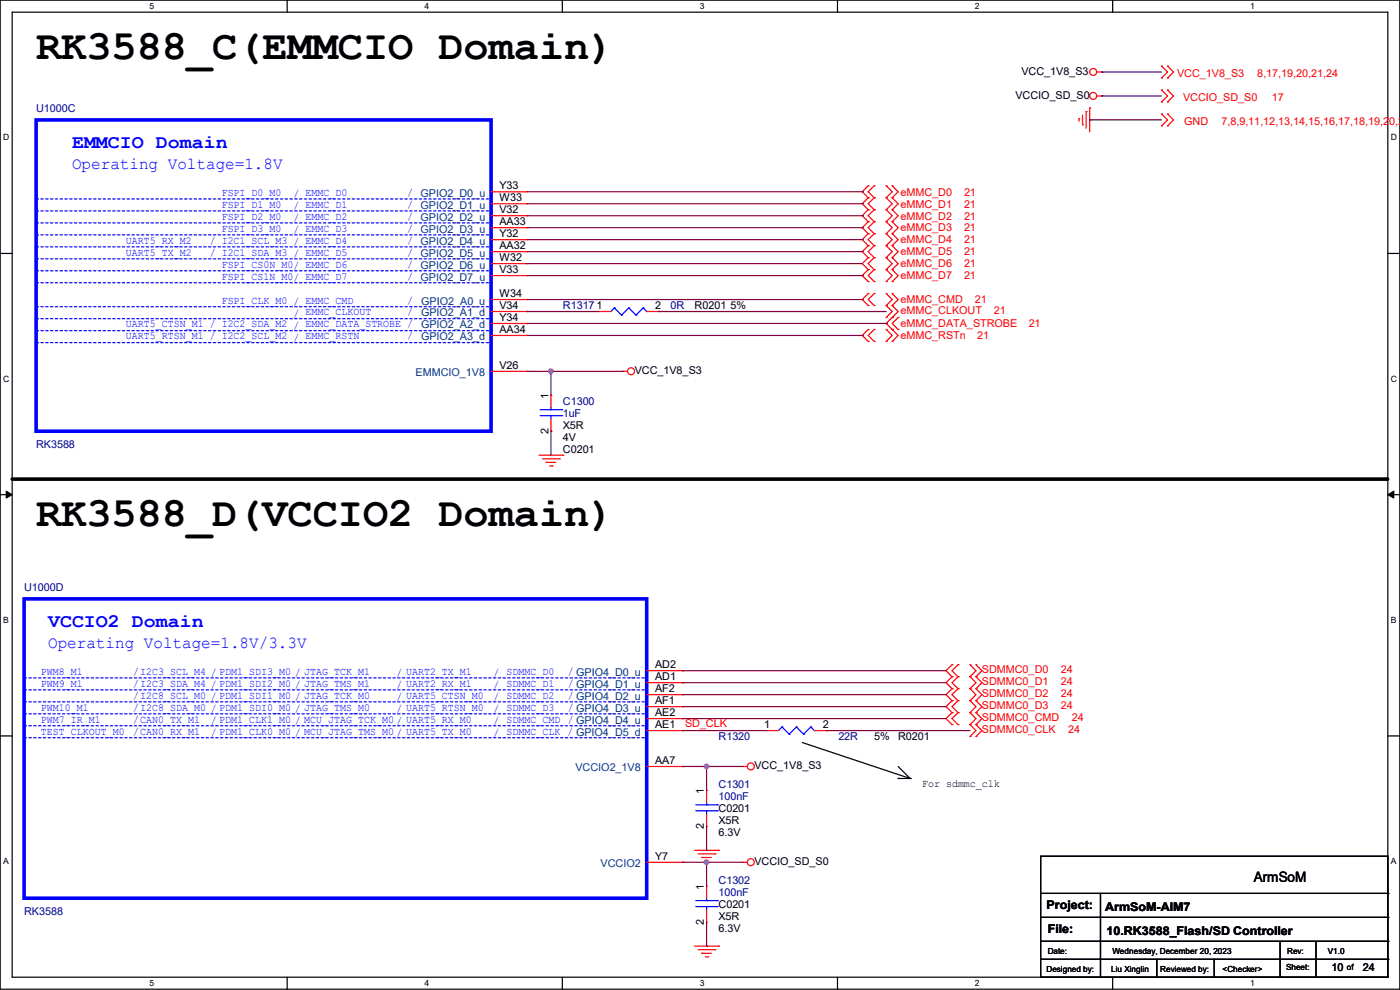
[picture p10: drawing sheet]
<svg xmlns="http://www.w3.org/2000/svg" width="297mm" height="210mm" viewBox="0 0 297 210" stroke-linecap="round" stroke-linejoin="round" font-family="sans-serif">
<path d="M0 0h297v209.8h-297zM2.6 2.6h291.8v204.7h-291.8z" fill="none" stroke="#000" stroke-width=".25"/>
<g fill="#fff">
<path d="M31.7 .3h1v2h-1z"/>
<path d="M31.7 207.6h1v1.9h-1z"/>
</g>
<path d="M60.9 0v2.6M60.9 207.3v2.5" fill="none" stroke="#000" stroke-width=".25"/>
<g fill="#fff">
<path d="M90.1 .3h1v2h-1z"/>
<path d="M90.1 207.6h1v1.9h-1z"/>
</g>
<path d="M119.3 0v2.6M119.3 207.3v2.5" fill="none" stroke="#000" stroke-width=".25"/>
<g fill="#fff">
<path d="M148.5 .3h.9v2h-.9z"/>
<path d="M148.5 207.6h.9v1.9h-.9z"/>
</g>
<path d="M177.7 0v2.6M177.7 207.3v2.5" fill="none" stroke="#000" stroke-width=".25"/>
<g fill="#fff">
<path d="M206.8 .3h1v2h-1z"/>
<path d="M206.8 207.6h1v1.9h-1z"/>
</g>
<path d="M236.1 0v2.6M236.1 207.3v2.5" fill="none" stroke="#000" stroke-width=".25"/>
<g fill="#fff">
<path d="M265.2 .3h1v2h-1z"/>
<path d="M265.2 207.6h1v1.9h-1z"/>
<path d="M.7 28.2h1.2v1.9h-1.2z"/>
<path d="M295.1 28.2h1.2v1.9h-1.2z"/>
<path d="M.7 79.3h1.2v2h-1.2z"/>
<path d="M295.1 79.3h1.2v2h-1.2z"/>
</g>
<path d="M0 53.8h2.6M294.4 53.8h2.6" fill="none" stroke="#000" stroke-width=".25"/>
<g fill="#fff">
<path d="M.7 130.5h1.2v2h-1.2z"/>
<path d="M295.1 130.5h1.1v2h-1.1z"/>
</g>
<path d="M0 104.9h2.6M294.4 104.9h2.6" fill="none" stroke="#000" stroke-width=".25"/>
<path d="M1.3 104.2l1.3 .7-1.3 .8zM294.4 104.9l1.3-.7v1.5z" fill="#000" stroke="#000" stroke-width=".21"/>
<g fill="#fff">
<path d="M.7 181.7h1.2v2h-1.2z"/>
<path d="M295.1 181.7h1.1v2h-1.1z"/>
</g>
<g fill="none" stroke="#000" stroke-width=".25">
<path d="M0 156.1h2.6M170.2 157.5l22.9 7.6M294.4 156.1h2.6M190.5 165.1h.1M190.5 162.6l2.6 2.5M190.5 165.1h2.6M193.1 165.1h.1M220.8 181.7h73.6v25.6h-73.6zM220.8 189.5h73.6M220.8 194.6h73.6M220.8 199.7h73.6M233.5 189.5v17.8"/>
<path d="M271.6 199.7v7.6M279.2 199.7v7.6M294.4 189.5h.1M294.4 194.6h.1M294.4 199.7h.1M220.8 203.5h73.6M233.5 207.3h.1M245.4 207.3h.1M245.4 203.5v3.8M257.6 207.3h.1M257.6 203.5v3.8M271.6 207.3h.1"/>
<path d="M279.2 207.3h.1M294.4 203.5h.1"/>
</g>
<path d="M2.6 101.6h291.6" fill="none" stroke="#000" stroke-width=".76"/>
<circle cx="294.2" cy="101.6" r=".38" fill="#000"/>
<g fill="none" stroke="#f00" stroke-width=".25">
<path d="M232.7 15.3h1M233.7 15.3h.1M246.4 16.6h.1M246.4 14h.1M246.4 19.1h.1M246.4 14l1.3 1.3-1.3 1.3M246.4 19.1l1.3 1.3-1.3 1.2M247.7 16.6h.1M247.7 14h.1M247.7 19.1h.1M247.7 14l1.3 1.3-1.3 1.3M247.7 19.1l1.3 1.3-1.3 1.2"/>
<path d="M184.2 39.4h.1M184.2 39.4l-1.3 1.3 1.3 1.3M185.5 39.4h.1M185.5 39.4l-1.3 1.3 1.3 1.3M188 39.4h.1M188 39.4l1.3 1.3-1.3 1.3M189.3 39.4h.1M189.3 39.4l1.2 1.3-1.2 1.3M228.9 25.2h.1M228.9 25.2v.5M229.7 26.5h.1M229.7 24.4v2.1"/>
<path d="M230.4 23.7h.1M230.4 23.7v3.5M231.2 22.9h.1M231.2 22.9v5.1M232.7 20.4h1M233.7 20.4h.1M246.4 21.6h.1M246.4 26.7h.1M246.4 24.2h.1M246.4 24.2l1.3 1.2-1.3 1.3M247.7 21.6h.1M247.7 26.7h.1"/>
<path d="M247.7 24.2h.1M247.7 24.2l1.3 1.2-1.3 1.3M104.2 45.8h7.6M104.2 58.5h7.6M104.2 55.9h7.6M104.2 43.2h7.6M104.2 50.8h7.6M104.2 40.7h7.6M104.2 53.4h7.6M104.2 48.3h7.6M111.8 45.8h.1M111.8 58.5h.1"/>
<path d="M111.8 55.9h.1M111.8 43.2h.1M111.8 50.8h.1M111.8 40.7h.1M111.8 53.4h.1M111.8 48.3h.1M184.2 49.6h.1M184.2 52.1h.1M184.2 54.7h.1M184.2 57.2h.1M184.2 59.7h.1M184.2 42h.1"/>
<path d="M184.2 44.5h.1M184.2 47h.1M184.2 49.6l-1.3 1.2 1.3 1.3M184.2 57.2l-1.3 1.3 1.3 1.2M184.2 42l-1.3 1.2 1.3 1.3M184.2 52.1l-1.3 1.3 1.3 1.3M184.2 44.5l-1.3 1.3 1.3 1.2M184.2 47l-1.3 1.3 1.3 1.3M184.2 54.7l-1.3 1.2 1.3 1.3M185.5 52.1h.1M185.5 49.6h.1M185.5 54.7h.1"/>
<path d="M185.5 59.7h.1M185.5 57.2h.1M185.5 42h.1M185.5 44.5h.1M185.5 47h.1M185.5 49.6l-1.3 1.2 1.3 1.3M185.5 54.7l-1.3 1.2 1.3 1.3M185.5 44.5l-1.3 1.3 1.3 1.2M185.5 52.1l-1.3 1.3 1.3 1.3M185.5 57.2l-1.3 1.3 1.3 1.2M185.5 47l-1.3 1.3 1.3 1.3M185.5 42l-1.3 1.2 1.3 1.3"/>
<path d="M188 52.1h.1M188 49.6h.1M188 54.7h.1M188 59.7h.1M188 57.2h.1M188 42h.1M188 44.5h.1M188 47h.1M188 54.7l1.3 1.2-1.3 1.3M188 44.5l1.3 1.3-1.3 1.2M188 49.6l1.3 1.2-1.3 1.3M188 47l1.3 1.3-1.3 1.3"/>
<path d="M188 52.1l1.3 1.3-1.3 1.3M188 57.2l1.3 1.3-1.3 1.2M188 42l1.3 1.2-1.3 1.3M189.3 52.1h.1M189.3 49.6h.1M189.3 54.7h.1M189.3 59.7h.1M189.3 57.2h.1M189.3 42h.1M189.3 44.5h.1M189.3 47h.1M189.3 42l1.2 1.2-1.2 1.3"/>
<path d="M189.3 49.6l1.2 1.2-1.2 1.3M189.3 44.5l1.2 1.3-1.2 1.2M189.3 52.1l1.2 1.3-1.2 1.3M189.3 57.2l1.2 1.3-1.2 1.2M189.3 47l1.2 1.3-1.2 1.3M189.3 54.7l1.2 1.2-1.2 1.3M104.2 78.8h7.6M104.2 66.1h7.6M104.2 63.5h7.6M104.2 68.6h7.6M104.2 71.2h7.6M111.8 78.8h.1"/>
<path d="M111.8 66.1h.1M111.8 63.5h.1M111.8 68.6h.1M111.8 71.2h.1M127 66.1h.1M127 66.1h2.6M132.1 78.8h.1M132.1 78.8h1M137.2 66.1h2.5M139.7 66.1h.1M184.2 69.9h.1M184.2 72.4h.1"/>
<path d="M184.2 62.3h.1M184.2 64.8h.1M184.2 62.3l-1.3 1.2 1.3 1.3M184.2 69.9l-1.3 1.3 1.3 1.2M185.5 72.4h.1M185.5 69.9h.1M185.5 64.8h.1M185.5 62.3h.1M185.5 62.3l-1.3 1.2 1.3 1.3M185.5 69.9l-1.3 1.3 1.3 1.2M188 67.4h.1M188 64.8h.1"/>
<path d="M188 72.4h.1M188 69.9h.1M188 62.3h.1M188 62.3l1.3 1.2-1.3 1.3M188 64.8l1.3 1.3-1.3 1.3M188 69.9l1.3 1.3-1.3 1.2M189.3 67.4h.1M189.3 64.8h.1M189.3 69.9h.1M189.3 72.4h.1M189.3 62.3h.1M189.3 64.8l1.2 1.3-2.5 2.5 2.5 2.6-1.2 1.2"/>
<path d="M189.3 62.3l1.2 1.2-1.2 1.3M190.5 69.9h.1M190.5 67.4h.1M190.5 67.4l-1.2 1.2 1.2 1.3M114.3 96.6h5.1M115.1 97.3h3.6M115.9 98.1h.1M115.9 98.1h2M116.6 98.8h.5M116.9 83.9h.1M116.9 91.5h.1M116.9 83.9v2.5"/>
<path d="M116.9 88.9v2.6M117.1 98.8h.1M118.7 97.3h.1M119.4 96.6h.1M137.2 155h7.6M137.2 147.4h7.6M137.2 149.9h7.6M137.2 152.4h7.6M137.2 142.3h7.6M137.2 144.8h7.6M144.8 147.4h.1M144.8 149.9h.1"/>
<path d="M144.8 152.4h.1M144.8 155h.1M144.8 142.3h.1M144.8 144.8h.1M162.6 155h.1M162.6 155h2.5M172.8 155h2.5M175.3 155h.1M202 141h.1M202 143.6h.1M202 146.1h.1M202 148.6h.1"/>
<path d="M202 151.2h.1M202 153.7h.1M202 141l-1.3 1.3 1.3 1.3M202 148.6l-1.3 1.3 1.3 1.3M202 143.6l-1.3 1.2 1.3 1.3M202 151.2l-1.3 1.2 1.3 1.3M202 146.1l-1.3 1.3 1.3 1.2M203.2 143.6h.1M203.2 141h.1M203.2 146.1h.1M203.2 148.6h.1M203.2 151.2h.1"/>
<path d="M203.2 153.7h.1M203.2 141l-1.2 1.3 1.2 1.3M203.2 146.1l-1.2 1.3 1.2 1.2M203.2 143.6l-1.2 1.2 1.2 1.3M203.2 148.6l-1.2 1.3 1.2 1.3M203.2 151.2l-1.2 1.2 1.2 1.3M205.8 143.6h.1M205.8 141h.1M205.8 146.1h.1M205.8 148.6h.1M205.8 151.2h.1M205.8 153.7h.1"/>
<path d="M205.8 156.3h.1M205.8 146.1l1.3 1.3-1.3 1.2M205.8 141l1.3 1.3-1.3 1.3M205.8 148.6l1.3 1.3-1.3 1.3M205.8 143.6l1.3 1.2-1.3 1.3M205.8 151.2l1.3 1.2-1.3 1.3M205.8 153.7l1.3 1.3-1.3 1.3M207.1 143.6h.1M207.1 141h.1M207.1 146.1h.1M207.1 148.6h.1M207.1 151.2h.1"/>
<path d="M207.1 153.7h.1M207.1 156.3h.1M207.1 148.6l1.2 1.3-1.2 1.3M207.1 141l1.2 1.3-1.2 1.3M207.1 143.6l1.2 1.2-1.2 1.3M207.1 146.1l1.2 1.3-1.2 1.2M207.1 151.2l1.2 1.2-1.2 1.3M207.1 153.7l1.2 1.3-1.2 1.3M137.2 162.6h7.6M144.8 162.6h.1M149.9 167.7h.1M149.9 175.3h.1"/>
<path d="M149.9 167.7v2.5M149.9 172.8v2.5M157.5 162.6h.1M157.5 162.6h1M137.2 182.9h7.6M144.8 182.9h.1M147.4 180.4h5M148.1 181.1h3.6M148.9 181.9h.1M148.9 181.9h2M149.6 182.7h.6M149.9 188h.1"/>
<path d="M149.9 195.6h.1M149.9 188v2.5M149.9 193.1v2.5M150.2 182.7h.1M151.7 181.1h.1M152.4 180.4h.1M157.5 182.9h.1M157.5 182.9h1M147.4 200.7h5M148.1 201.5h3.6M148.9 202.2h.1M148.9 202.2h2"/>
<path d="M149.6 203h.6M150.2 203h.1M151.7 201.5h.1M152.4 200.7h.1"/>
<circle cx="231.9" cy="15.3" r=".74"/>
<circle cx="231.9" cy="20.3" r=".74"/>
<circle cx="133.9" cy="78.8" r=".74"/>
<circle cx="159.3" cy="162.6" r=".74"/>
<circle cx="159.3" cy="182.9" r=".74"/>
</g>
<path d="M7.7 25.4h96.5v66.1h-96.5zM5.1 127h132.1v63.5h-132.1z" fill="none" stroke="#00f" stroke-width=".76"/>
<g fill="none" stroke="#00f" stroke-width=".25" stroke-dasharray=".5 .5">
<path d="M7.7 60h96.5M7.7 47.3h96.5M7.7 44.7h96.5M7.7 57.4h96.5M7.7 54.9h96.5M7.7 52.4h96.5M7.7 42.2h96.5M7.7 49.8h96.5M104.2 60h.1M104.2 47.3h.1M104.2 44.7h.1M104.2 57.4h.1"/>
<path d="M104.2 54.9h.1M104.2 52.4h.1M104.2 42.2h.1M104.2 49.8h.1M7.7 65.1h96.5M7.7 72.7h96.5M7.7 67.6h96.5M7.7 70.1h96.5M104.2 65.1h.1M104.2 72.7h.1M104.2 67.6h.1M104.2 70.1h.1"/>
<path d="M5.1 151.4h131.8M5.1 154h131.8M5.1 148.9h131.8M5.1 146.3h131.8M5.1 156.5h131.8M5.1 143.8h131.8M136.9 151.4h.1M136.9 154h.1M136.9 148.9h.1M136.9 146.3h.1M136.9 156.5h.1M136.9 143.8h.1"/>
</g>
<g fill="none" stroke="#00f" stroke-width=".25">
<path d="M130.3 65.3h.1M130.3 65.3l-.7 .8M130.3 65.3l1.6 1.5M131.9 66.8h.1M133.4 65.3h.1M133.4 65.3l-1.5 1.5M133.4 65.3l1.5 1.5M134.9 66.8h.1M136.4 65.3h.1M136.4 65.3l-1.5 1.5M136.4 65.3l.8 .8M137.2 66.1h.1"/>
<path d="M114.6 88.2h4.6M114.6 86.9h4.6M116.9 86.9h.1M116.9 88.2h.1M116.9 86.4v.5M116.9 88.2v.7M119.2 88.2h.1M119.2 86.9h.1M165.9 154.2h.1M165.9 154.2l-.8 .8M165.9 154.2l1.5 1.5M167.4 155.7h.1"/>
<path d="M169 154.2h.1M169 154.2l-1.6 1.5M169 154.2l1.5 1.5M170.5 155.7h.1M172 154.2h.1M172 154.2l-1.5 1.5M172 154.2l.8 .8M172.8 155h.1M147.6 172h4.6M147.6 170.7h4.6M149.9 170.7h.1M149.9 172h.1"/>
<path d="M149.9 170.2v.5M149.9 172v.8M152.2 172h.1M152.2 170.7h.1M147.6 192.3h4.6M147.6 191.1h4.6M149.9 191.1h.1M149.9 192.3h.1M149.9 190.5v.6M149.9 192.3v.8M152.2 192.3h.1M152.2 191.1h.1"/>
</g>
<g fill="none" stroke="#800040" stroke-width=".25">
<path d="M233.7 15.3h.1M233.7 15.3h12.7M231.2 25.4h.1M231.2 25.4h15.2M233.7 20.4h.1M233.7 20.4h12.7M111.8 55.9h.1M111.8 40.7h71.1M111.8 43.2h71.1M111.8 45.8h71.1M111.8 48.3h71.1M111.8 50.8h71.1"/>
<path d="M111.8 53.4h71.1M111.8 55.9h71.1M111.8 58.5h71.1M182.9 40.7h.1M182.9 43.2h.1M182.9 45.8h.1M182.9 48.3h.1M182.9 50.8h.1M182.9 53.4h.1M182.9 58.5h.1M111.8 78.8h.1M111.8 66.1h.1"/>
<path d="M111.8 78.8h20.3M111.8 63.5h71.1M111.8 66.1h15.2M111.8 68.6h76.2M111.8 71.2h71.1M116.9 78.8h.1M116.9 78.8v5.1M132.1 78.8h.1M139.7 66.1h.1M139.7 66.1h48.3M182.9 63.5h.1M182.9 71.2h.1"/>
<path d="M188 68.6h.1M116.9 91.5h.1M116.9 91.5v5.1M144.8 152.4h.1M144.8 142.3h.1M144.8 144.8h.1M144.8 147.4h.1M144.8 149.9h.1M144.8 155h.1M144.8 152.4h55.9M144.8 142.3h55.9M144.8 144.8h55.9"/>
<path d="M144.8 147.4h55.9M144.8 149.9h55.9M144.8 155h17.8M175.3 155h.1M175.3 155h30.5M144.8 162.6h.1M144.8 162.6h12.7M149.9 162.6h.1M149.9 162.6v5.1M149.9 175.3v5.1M144.8 182.9h.1M144.8 182.9h12.7"/>
<path d="M149.9 182.9h.1M149.9 180.4h.1M149.9 182.9v5.1M149.9 195.6v5.1M149.9 200.7h.1"/>
</g>
<g fill="#f0f" stroke="#f0f" stroke-width=".25">
<circle cx="149.9" cy="182.9" r=".49"/>
<circle cx="149.9" cy="162.6" r=".49"/>
<circle cx="116.9" cy="78.8" r=".49"/>
</g>
<g font-size="8.9">
<text x="7.7" y="12.5">RK3588_C(EMMCIO Domain)</text>
<text x="7.7" y="111.6">RK3588_D(VCCIO2 Domain)</text>
</g>
<g font-size="4.1" fill="#00f">
<text x="15.3" y="31.4">EMMCIO Domain</text>
<text x="10.2" y="133">VCCIO2 Domain</text>
</g>
<g font-size="3.6" fill="#00f">
<text x="15.3" y="35.9">Operating Voltage=1.8V</text>
<text x="10.2" y="137.5">Operating Voltage=1.8V/3.3V</text>
</g>
<text font-size="3" x="266" y="187.2">ArmSoM</text>
<g font-size="2.5">
<text x="222" y="192.9">Project:</text>
<text x="222.3" y="198">File:</text>
<text x="234.5" y="193.2">ArmSoM-AIM7</text>
<text x="234.7" y="198.2">10.RK3588_Flash/SD Controller</text>
</g>
<g font-size="2.3">
<text x="216.7" y="15.8">VCC_1V8_S3</text>
<text x="215.4" y="20.9">VCCIO_SD_S0</text>
<text x="106" y="40.1">Y33</text>
<text x="106" y="45.2">V32</text>
<text x="106" y="42.7">W33</text>
<text x="106" y="47.8">AA33</text>
<text x="106" y="50.3">Y32</text>
<text x="106" y="52.8">AA32</text>
<text x="106" y="57.9">V33</text>
<text x="106" y="55.4">W32</text>
<text x="106" y="65.5">V34</text>
<text x="106" y="63">W34</text>
<text x="139" y="65.5">2</text>
<text x="147.4" y="65.6">R0201 5%</text>
<text x="106" y="68.1">Y34</text>
<text x="106" y="70.6">AA34</text>
<text x="106" y="78.2">V26</text>
<text x="134.7" y="79.3">VCC_1V8_S3</text>
<text x="116.3" y="84.6" transform="rotate(-90 116.3 84.6)">1</text>
<text x="116.3" y="92" transform="rotate(-90 116.3 92)">2</text>
<text x="119.4" y="91">X5R</text>
<text x="119.4" y="93.6">4V</text>
<text x="119.4" y="96.1">C0201</text>
<text x="139" y="141.7">AD2</text>
<text x="139" y="146.8">AF2</text>
<text x="139" y="149.4">AF1</text>
<text x="139" y="144.3">AD1</text>
<text x="139" y="151.9">AE2</text>
<text x="139" y="154.4">AE1</text>
<text x="162.1" y="154.4">1</text>
<text x="174.5" y="154.4">2</text>
<text x="185.5" y="157.1">5%</text>
<text x="190.5" y="157.1">R0201</text>
<text x="139" y="162.1">AA7</text>
<text x="160.1" y="163.2">VCC_1V8_S3</text>
<text x="195.6" y="167">For sdmmc_clk</text>
<text x="149.4" y="168.4" transform="rotate(-90 149.4 168.4)">1</text>
<text x="152.4" y="172.3">C0201</text>
<text x="149.4" y="175.8" transform="rotate(-90 149.4 175.8)">2</text>
<text x="152.4" y="174.8">X5R</text>
<text x="152.4" y="177.4">6.3V</text>
<text x="139" y="182.4">Y7</text>
<text x="160.1" y="183.5">VCCIO_SD_S0</text>
<text x="149.4" y="188.8" transform="rotate(-90 149.4 188.8)">1</text>
<text x="149.4" y="196.1" transform="rotate(-90 149.4 196.1)">2</text>
<text x="152.4" y="192.6">C0201</text>
<text x="152.4" y="195.2">X5R</text>
<text x="152.4" y="197.7">6.3V</text>
<text x="282.5" y="206.1">10</text>
<text x="289.1" y="206.1">24</text>
</g>
<g font-size="2.3" fill="#f00">
<text x="249.7" y="16.3">VCC_1V8_S3</text>
<text x="266.7" y="16.3">8,17,19,20,21,24</text>
<text x="251" y="21.4">VCCIO_SD_S0</text>
<text x="269.8" y="21.4">17</text>
<text x="251.3" y="26.5">GND</text>
<text x="259.1" y="26.5">7,8,9,11,12,13,14,15,16,17,18,19,20,21</text>
<text x="191.1" y="41.5">eMMC_D0</text>
<text x="204.5" y="41.5">21</text>
<text x="191.1" y="44">eMMC_D1</text>
<text x="191.1" y="46.6">eMMC_D2</text>
<text x="204.5" y="44">21</text>
<text x="204.5" y="46.6">21</text>
<text x="191.1" y="51.6">eMMC_D4</text>
<text x="191.1" y="49.1">eMMC_D3</text>
<text x="204.5" y="51.6">21</text>
<text x="204.5" y="49.1">21</text>
<text x="191.1" y="54.2">eMMC_D5</text>
<text x="191.1" y="59.3">eMMC_D7</text>
<text x="191.1" y="56.7">eMMC_D6</text>
<text x="204.5" y="54.2">21</text>
<text x="204.5" y="59.3">21</text>
<text x="204.5" y="56.7">21</text>
<text x="191.1" y="64.3">eMMC_CMD</text>
<text x="206.8" y="64.3">21</text>
<text x="191.1" y="66.6">eMMC_CLKOUT</text>
<text x="191.1" y="69.4">eMMC_DATA_STROBE</text>
<text x="191.1" y="72">eMMC_RSTn</text>
<text x="207.3" y="72">21</text>
<text x="210.9" y="66.6">21</text>
<text x="218.2" y="69.4">21</text>
<text x="208.3" y="142.8">SDMMC0_D0</text>
<text x="225.1" y="142.8">24</text>
<text x="208.3" y="145.4">SDMMC0_D1</text>
<text x="208.3" y="147.9">SDMMC0_D2</text>
<text x="225.1" y="145.4">24</text>
<text x="225.1" y="147.9">24</text>
<text x="145.3" y="154.3">SD_CLK</text>
<text x="208.3" y="150.5">SDMMC0_D3</text>
<text x="208.3" y="153">SDMMC0_CMD</text>
<text x="208.3" y="155.5">SDMMC0_CLK</text>
<text x="225.1" y="150.5">24</text>
<text x="226.6" y="155.5">24</text>
<text x="227.4" y="153">24</text>
</g>
<g font-size="2.3" fill="#000080">
<text x="7.7" y="23.7">U1000C</text>
<text x="119.4" y="65.6">R13171</text>
<text x="142.3" y="65.6">0R</text>
<text x="119.4" y="85.9">C1300</text>
<text x="119.4" y="88.5">1uF</text>
<text x="7.7" y="95.1">RK3588</text>
<text x="5.1" y="125.3">U1000D</text>
<text x="152.4" y="157.1">R1320</text>
<text x="177.9" y="157.1">22R</text>
<text x="152.4" y="167.2">C1301</text>
<text x="152.4" y="169.8">100nF</text>
<text x="152.4" y="187.5">C1302</text>
<text x="152.4" y="190.1">100nF</text>
<text x="5.1" y="194.1">RK3588</text>
</g>
<g font-size="2.3" fill="#00f">
<text x="47" y="41.5">FSPI_D0_M0</text>
<text x="62.3" y="41.8">/ EMMC_D0</text>
<text x="86.4" y="41.5">/ GPIO2_D0_u</text>
<text x="47" y="44.1">FSPI_D1_M0</text>
<text x="47" y="46.6">FSPI_D2_M0</text>
<text x="62.3" y="44.3">/ EMMC_D1</text>
<text x="62.3" y="46.9">/ EMMC_D2</text>
<text x="86.4" y="46.6">/ GPIO2_D2_u</text>
<text x="86.4" y="44.1">/ GPIO2_D1_u</text>
<text x="26.7" y="51.7">UART5_RX_M2</text>
<text x="44.5" y="51.7">/ I2C1_SCL_M3 / EMMC_D4</text>
<text x="47" y="49.1">FSPI_D3_M0</text>
<text x="62.3" y="49.4">/ EMMC_D3</text>
<text x="86.4" y="51.7">/ GPIO2_D4_u</text>
<text x="86.4" y="49.1">/ GPIO2_D3_u</text>
<text x="26.7" y="54.2">UART5_TX_M2</text>
<text x="44.5" y="54.2">/ I2C1_SDA_M3 / EMMC_D5</text>
<text x="47" y="59.3">FSPI_CS1N_M0/ EMMC_D7</text>
<text x="47" y="56.8">FSPI_CS0N_M0/ EMMC_D6</text>
<text x="86.4" y="59.3">/ GPIO2_D7_u</text>
<text x="86.4" y="56.8">/ GPIO2_D6_u</text>
<text x="86.4" y="54.2">/ GPIO2_D5_u</text>
<text x="47" y="64.4">FSPI_CLK_M0 / EMMC_CMD</text>
<text x="86.4" y="64.4">/</text>
<text x="26.7" y="69.5">UART5_CTSN_M1 / I2C2_SDA_M2 / EMMC_DATA_STROBE /</text>
<text x="62.3" y="67.2">/ EMMC_CLKOUT</text>
<text x="86.4" y="66.9">/</text>
<text x="26.7" y="72">UART5_RTSN_M1 / I2C2_SCL_M2 / EMMC_RSTN</text>
<text x="86.4" y="72">/</text>
<text x="8.7" y="143.1">PWM8_M1</text>
<text x="28.2" y="143.1">/I2C3_SCL_M4 / PDM1_SDI3_M0 / JTAG_TCK_M1</text>
<text x="84.1" y="143.4">/ UART2_TX_M1</text>
<text x="104.7" y="143.4">/ SDMMC_D0</text>
<text x="120.4" y="143.1">/ GPIO4_D0_u</text>
<text x="8.7" y="145.7">PWM9_M1</text>
<text x="28.2" y="145.7">/I2C3_SDA_M4 / PDM1_SDI2_M0 / JTAG_TMS_M1</text>
<text x="28.2" y="148.2">/I2C8_SCL_M0 / PDM1_SDI1_M0 / JTAG_TCK_M0</text>
<text x="84.1" y="145.9">/ UART2_RX_M1</text>
<text x="84.1" y="148.5">/ UART5_CTSN_M0</text>
<text x="104.7" y="145.9">/ SDMMC_D1</text>
<text x="104.7" y="148.5">/ SDMMC_D2</text>
<text x="120.4" y="148.2">/ GPIO4_D2_u</text>
<text x="120.4" y="145.7">/ GPIO4_D1_u</text>
<text x="8.7" y="155.8">TEST_CLKOUT_M0</text>
<text x="8.7" y="153.3">PWM7_IR_M1</text>
<text x="8.7" y="150.7">PWM10_M1</text>
<text x="28.2" y="150.7">/I2C8_SDA_M0 / PDM1_SDI0_M0 / JTAG_TMS_M0</text>
<text x="28.2" y="155.8">/CAN0_RX_M1</text>
<text x="28.2" y="153.3">/CAN0_TX_M1</text>
<text x="44.7" y="153.5">/ PDM1_CLK1_M0 / MCU_JTAG_TCK_M0 / UART5_RX_M0</text>
<text x="84.1" y="151">/ UART5_RTSN_M0</text>
<text x="104.7" y="153.5">/ SDMMC_CMD / GPIO4_D4_u</text>
<text x="104.7" y="151">/ SDMMC_D3</text>
<text x="120.4" y="150.7">/ GPIO4_D3_u</text>
<text x="44.7" y="156.1">/ PDM1_CLK0_M0 / MCU_JTAG_TMS_M0 / UART5_TX_M0</text>
<text x="104.7" y="156.1">/ SDMMC_CLK / GPIO4_D5_d</text>
</g>
<g font-size="2.3" fill="#004080">
<text x="89.4" y="64.6">GPIO2_A0_u</text>
<text x="89.3" y="67.1">GPIO2_A1_d</text>
<text x="89.3" y="69.7">GPIO2_A2_d</text>
<text x="89.3" y="72.2">GPIO2_A3_d</text>
<text x="88.2" y="79.8">EMMCIO_1V8</text>
<text x="122.1" y="163.7">VCCIO2_1V8</text>
<text x="127.4" y="184">VCCIO2</text>
</g>
<g font-size="1.8">
<text x="31.7" y="1.9">5</text>
<text x="90.1" y="1.9">4</text>
<text x="148.5" y="1.9">3</text>
<text x="206.8" y="1.9">2</text>
<text x="265.2" y="1.9">1</text>
<text x=".7" y="29.8">D</text>
<text x="295.1" y="29.8">D</text>
<text x=".7" y="80.9">C</text>
<text x="295.1" y="80.9">C</text>
<text x=".7" y="132.1">B</text>
<text x="295.1" y="132.1">B</text>
<text x=".7" y="183.3">A</text>
<text x="295.1" y="183.3">A</text>
<text x="222.3" y="202.3">Date:</text>
<text x="236" y="202.3">Wednesday, December 20, 2023</text>
<text x="273.1" y="202.3">Rev:</text>
<text x="281.7" y="202.3">V1.0</text>
<text x="31.7" y="209.2">5</text>
<text x="90.1" y="209.2">4</text>
<text x="148.5" y="209.2">3</text>
<text x="206.8" y="209.2">2</text>
<text x="222" y="206.1">Designed by:</text>
<text x="235.7" y="206.1">Liu Xinglin</text>
<text x="246.2" y="206.1">Reviewed by:</text>
<text x="259.4" y="206.1">&lt;Checker&gt;</text>
<text x="265.2" y="209.2">1</text>
<text x="272.8" y="205.9">Sheet:</text>
<text x="285.7" y="205.9">of</text>
</g>
</svg>
